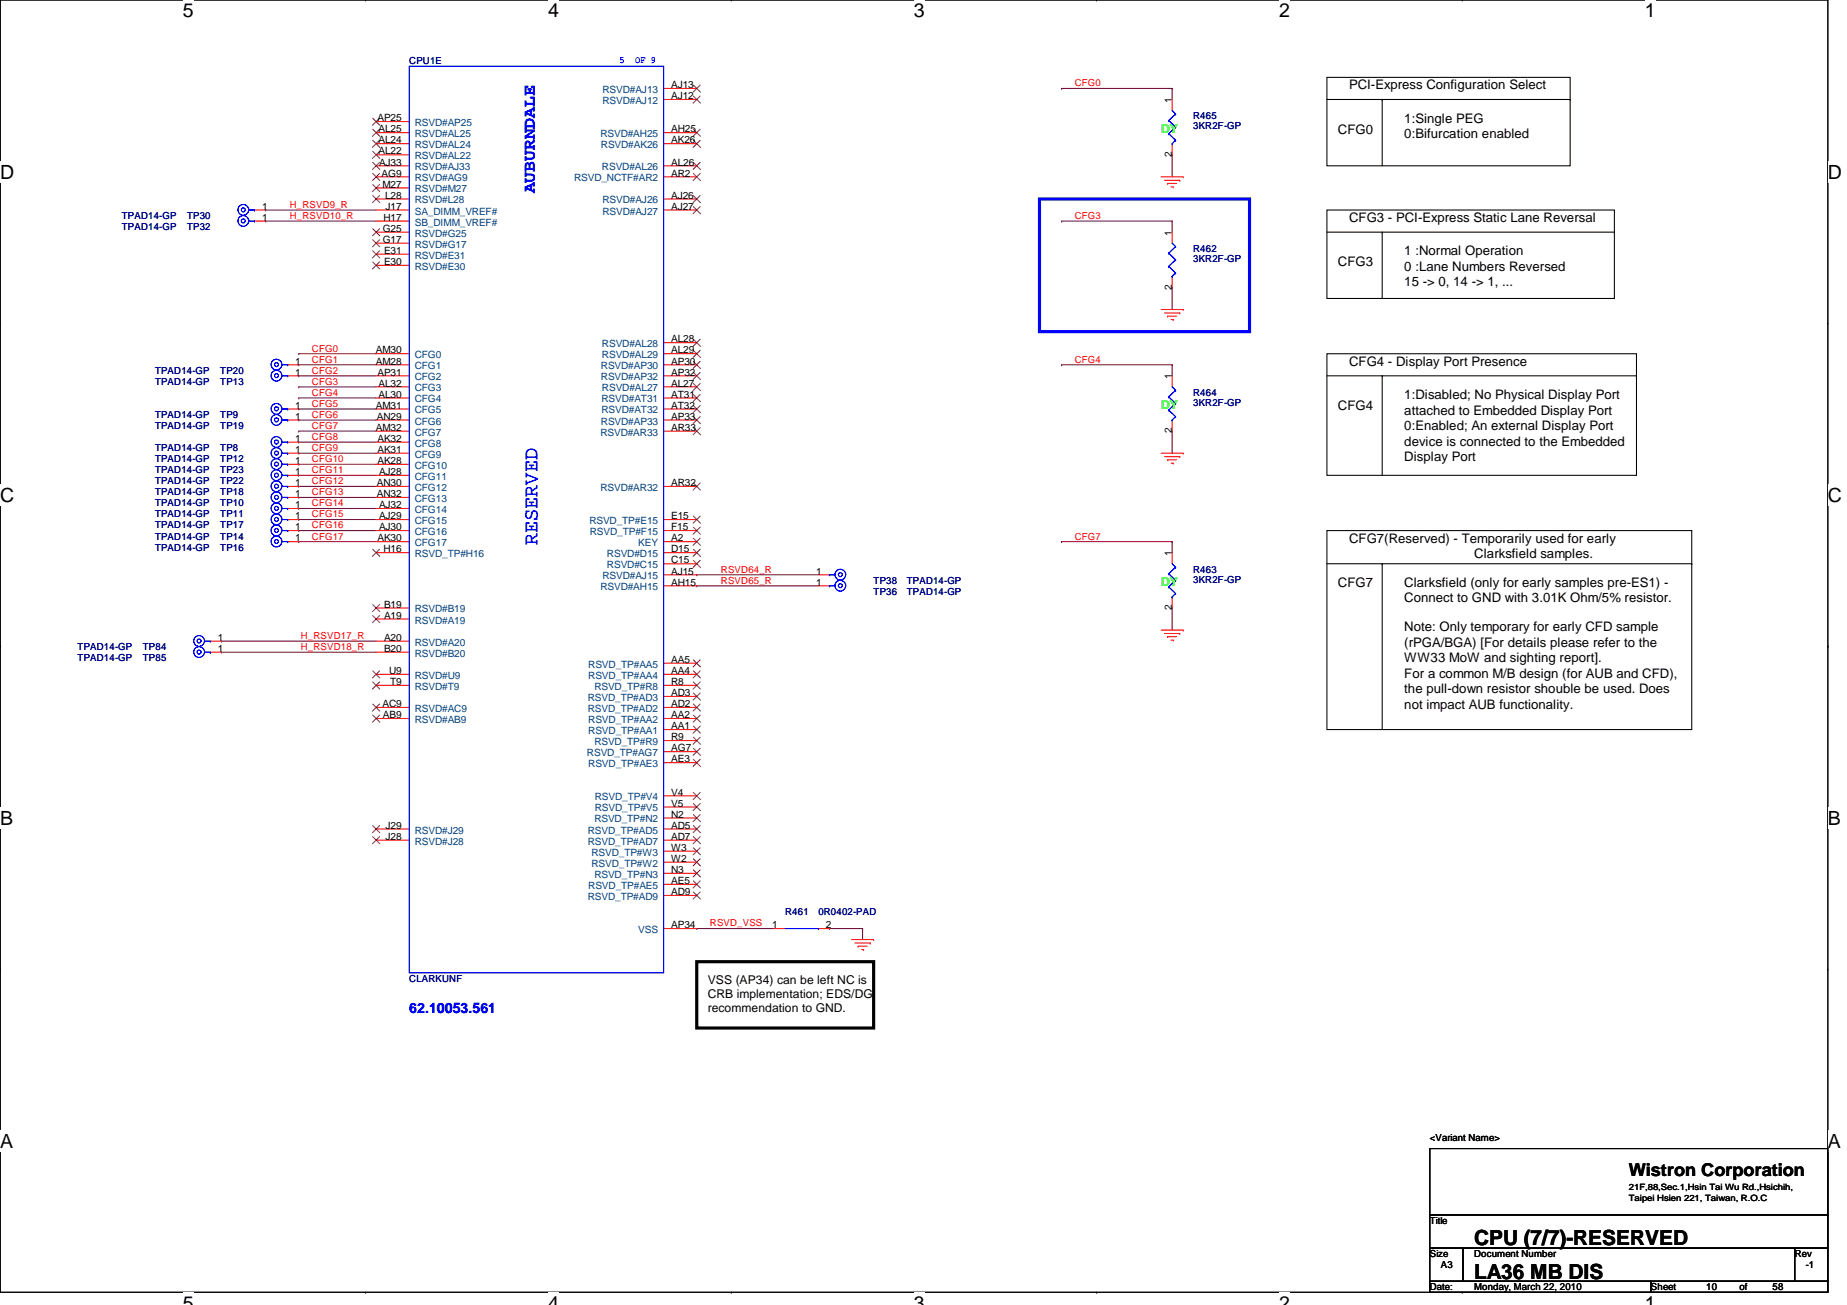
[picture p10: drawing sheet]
<svg xmlns="http://www.w3.org/2000/svg" width="297mm" height="210mm" viewBox="0 0 297 210" stroke-linecap="round" stroke-linejoin="round" font-family="sans-serif">
<path d="M0 0h294v207.9h-294z" fill="none" stroke="#000" stroke-width=".17"/>
<g fill="#fff">
<path d="M29.4 0h1.8v3.5h-1.8z"/>
<path d="M29.4 207.9h1.8v2h-1.8z"/>
</g>
<path d="M58.8 0h.1M58.8 207.9h.1" fill="none" stroke="#000" stroke-width=".17"/>
<g fill="#fff">
<path d="M88.2 0h1.7v3.5h-1.7z"/>
<path d="M88.2 207.9h1.7v2h-1.7z"/>
</g>
<path d="M117.6 0h.1M117.6 207.9h.1" fill="none" stroke="#000" stroke-width=".17"/>
<g fill="#fff">
<path d="M147 0h1.7v3.5h-1.7z"/>
<path d="M147 207.9h1.7v2h-1.7z"/>
</g>
<path d="M176.4 0h.1M176.4 207.9h.1" fill="none" stroke="#000" stroke-width=".17"/>
<g fill="#fff">
<path d="M205.7 0h1.8v3.5h-1.8z"/>
<path d="M205.7 207.9h1.8v2h-1.8z"/>
</g>
<path d="M235.2 0h.1M235.2 207.9h.1" fill="none" stroke="#000" stroke-width=".17"/>
<g fill="#fff">
<path d="M264.5 0h1.8v3.5h-1.8z"/>
<path d="M264.5 207.9h1.8v2h-1.8z"/>
<path d="M0 26h2.3v3.4h-2.3z"/>
<path d="M294 26h2.2v3.4h-2.2z"/>
<path d="M0 77.9h2.3v3.5h-2.3z"/>
<path d="M294 77.9h2.2v3.5h-2.2z"/>
</g>
<path d="M0 51.9h.1M294 51.9h.1" fill="none" stroke="#000" stroke-width=".17"/>
<g fill="#fff">
<path d="M0 129.9h2.1v3.4h-2.1z"/>
<path d="M294 129.9h2v3.4h-2z"/>
</g>
<path d="M0 103.9h.1M294 103.9h.1" fill="none" stroke="#000" stroke-width=".17"/>
<path d="M0 103.9h.1M294 103.9h.1" fill="none" stroke="#000" stroke-width=".16"/>
<g fill="#fff">
<path d="M0 181.8h2.1v3.5h-2.1z"/>
<path d="M294 181.8h2v3.5h-2z"/>
</g>
<g fill="none" stroke="#000" stroke-width=".17">
<path d="M213.4 12.4h39.1v14.3h-39.1zM213.4 16h39.1M222.3 16h.1M222.3 16v10.7M252.5 16h.1M213.4 33.8h46.2v14.2h-46.2zM213.4 37.3h46.2M222.3 37.3h.1M222.3 37.3v10.7M259.6 37.3h.1M213.4 56.9h49.8v19.6h-49.8zM213.4 60.5h49.8"/>
<path d="M222.3 60.5h.1M222.3 60.5v16M263.2 60.5h.1M213.4 85.3h58.7v32h-58.7zM213.4 90.7h58.7M222.3 90.7h.1M222.3 90.7v26.6M272.1 90.7h.1M0 155.9h.1M294 155.9h.1M230 184.7h64v10.7h-64zM230 195.4h64v5.3h-64z"/>
<path d="M230 200.7h5.3v5.4h-5.3zM230 206.1h35.5v1.8h-35.5zM235.3 200.7h53.3v5.4h-53.3zM265.5 206.1h28.5v1.8h-28.5zM288.6 200.7h5.4v5.4h-5.4z"/>
</g>
<g fill="none" stroke="#800040" stroke-width=".17">
<path d="M170.7 14.2h.1M170.7 14.2h17.8M188.5 14.2h.1M188.5 14.2v1.8M42.7 33.8h.1M42.7 35.6h.1M42.7 33.8h17.8M42.7 35.6h17.8M170.7 35.6h.1M170.7 35.6h17.8M188.5 24.9h.1M188.5 35.6h.1"/>
<path d="M188.5 24.9v3.5M188.5 35.6v1.7M48 58.7h.1M48 56.9h.1M48 58.7h12.5M48 56.9h12.5M170.7 58.7h.1M170.7 58.7h17.8M188.5 58.7h.1M188.5 46.2h.1M188.5 46.2v3.6M188.5 58.7v1.8"/>
<path d="M48 67.6h.1M48 69.3h.1M48 62.2h.1M48 72.9h.1M48 74.7h.1M48 71.1h.1M48 64h.1M48 60.5h.1M48 65.8h.1M48 78.2h.1M48 76.5h.1M48 67.6h12.5"/>
<path d="M48 69.3h12.5M48 62.2h12.5M48 72.9h12.5M48 74.7h12.5M48 71.1h12.5M48 64h12.5M48 60.5h12.5M48 65.8h12.5M48 78.2h12.5M48 76.5h12.5M188.5 69.3h.1M188.5 69.3v3.6"/>
<path d="M48 83.6h.1M48 85.3h.1M48 81.8h.1M48 87.1h.1M48 80h.1M48 83.6h12.5M48 85.3h12.5M48 81.8h12.5M48 87.1h12.5M48 80h12.5M112.1 94.2h.1M112.1 92.5h.1"/>
<path d="M112.1 94.2h19.5M112.1 92.5h19.5M170.7 87.1h.1M170.7 87.1h17.8M188.5 87.1h.1M188.5 97.8h.1M188.5 87.1v1.8M188.5 97.8v3.5M35.6 103.1h.1M35.6 104.9h.1M35.6 103.1h24.9M35.6 104.9h24.9"/>
<path d="M112.1 149.4h.1M112.1 149.4h12.4M133.4 149.4h.1M133.4 149.4h5.3M138.7 149.4h.1M138.7 149.4v1.7"/>
</g>
<g fill="none" stroke="#f00" stroke-width=".17">
<path d="M60.5 19.6h5.3M106.7 14.2h5.4M106.7 16h5.4M188.5 16v1.8M40.9 35.6h1.8M40.9 33.8h1.8M60.5 28.4h5.3M60.5 35.6h5.3M60.5 21.3h5.3M60.5 23.1h5.3M60.5 32h5.3M60.5 33.8h5.3"/>
<path d="M60.5 26.7h5.3M60.5 24.9h5.3M60.5 30.2h5.3M60.5 37.3h5.3M60.5 39.1h5.3M106.7 28.4h5.4M106.7 21.3h5.4M106.7 23.1h5.4M106.7 32h5.4M106.7 33.8h5.4M106.7 26.7h5.4M186.7 28.4h3.6"/>
<path d="M187.3 29h2.4M187.8 29.5h.1M187.8 29.5h1.4M188.3 30.1h.4M188.5 23.1v1.8M188.5 37.3v1.8M188.7 30.1h.1M189.7 29h.1M190.3 28.4h.1M46.3 58.7h1.7M60.5 58.7h5.3M60.5 56.9h5.3"/>
<path d="M60.5 40.9h5.3M60.5 42.7h5.3M106.7 58.7h5.4M106.7 56.9h5.4M106.7 55.1h5.4M186.7 49.8h3.6M187.3 50.3h2.4M187.8 50.8h.1M187.8 50.8h1.4M188.3 51.4h.4M188.5 44.4v1.8M188.7 51.4h.1"/>
<path d="M189.7 50.3h.1M190.3 49.8h.1M46.3 72.9h1.7M46.3 65.8h1.7M46.3 78.2h1.7M46.3 67.6h1.7M46.3 71.1h1.7M46.3 60.5h1.7M46.3 74.7h1.7M46.3 76.5h1.7M60.5 72.9h5.3M60.5 65.8h5.3"/>
<path d="M60.5 78.2h5.3M60.5 67.6h5.3M60.5 71.1h5.3M60.5 60.5h5.3M60.5 62.2h5.3M60.5 64h5.3M60.5 69.3h5.3M60.5 74.7h5.3M60.5 76.5h5.3M106.7 65.8h5.4M106.7 78.2h5.4M106.7 67.6h5.4"/>
<path d="M106.7 60.5h5.4M106.7 62.2h5.4M106.7 64h5.4M106.7 69.3h5.4M186.7 72.9h3.6M187.3 73.4h2.4M187.8 74h.1M187.8 74h1.4M188.3 74.5h.4M188.5 60.5v1.7M188.5 67.6v1.7M188.7 74.5h.1"/>
<path d="M189.7 73.4h.1M190.3 72.9h.1M46.3 83.6h1.7M46.3 81.8h1.7M46.3 87.1h1.7M46.3 85.3h1.7M46.3 80h1.7M60.5 83.6h5.3M60.5 81.8h5.3M60.5 87.1h5.3M60.5 85.3h5.3M60.5 80h5.3"/>
<path d="M60.5 88.9h5.3M60.5 99.6h5.3M60.5 97.8h5.3M106.7 83.6h5.4M106.7 92.5h5.4M106.7 87.1h5.4M106.7 85.3h5.4M106.7 88.9h5.4M106.7 90.7h5.4M106.7 94.2h5.4M131.6 92.5h1.8M131.6 94.2h1.8"/>
<path d="M188.5 88.9v1.8M188.5 96v1.8M33.8 103.1h1.8M33.8 104.9h1.8M60.5 103.1h5.3M60.5 104.9h5.3M60.5 110.2h5.3M60.5 108.5h5.3M60.5 115.6h5.3M60.5 113.8h5.3M106.7 110.2h5.4M106.7 108.5h5.4"/>
<path d="M106.7 115.6h5.4M106.7 113.8h5.4M106.7 106.7h5.4M106.7 117.3h5.4M106.7 119.1h5.4M106.7 112h5.4M186.7 101.3h3.6M187.3 101.9h2.4M187.8 102.4h.1M187.8 102.4h1.4M188.3 103h.4M188.7 103h.1"/>
<path d="M189.7 101.9h.1M190.3 101.3h.1M60.5 135.1h5.3M60.5 133.3h5.3M106.7 135.1h5.4M106.7 133.3h5.4M106.7 120.9h5.4M106.7 122.7h5.4M106.7 128h5.4M106.7 129.8h5.4M106.7 131.6h5.4M106.7 136.9h5.4"/>
<path d="M106.7 138.7h5.4M106.7 149.4h5.4M106.7 140.5h5.4M106.7 142.2h5.4M106.7 144h5.4M124.5 149.4h1.8M131.6 149.4h1.8M136.9 151.1h3.6M137.5 151.7h2.5M138 152.2h.1M138 152.2h1.4M138.6 152.7h.3"/>
<path d="M138.9 152.7h.1M140 151.7h.1M140.5 151.1h.1"/>
</g>
<path d="M112.1 154.7h28.4v10.7h-28.4z" fill="none" stroke="#000" stroke-width=".51"/>
<path d="M167.2 32h33.8v21.3h-33.8z" fill="none" stroke="#00f" stroke-width=".51"/>
<g fill="none" stroke="#00f" stroke-width=".17">
<path d="M65.8 10.7h40.9v145.8h-40.9zM188 19.4h.1M188 19.4l1.1 1M188.5 17.8l.6 .5M189.1 18.3h.1M189.1 18.3l-1.1 1.1M40 35.6h.9M40 33.8h.9M40.9 35.6h.1M40.9 33.8h.1M188 21.5h.1M188 21.5l1.1 1.1"/>
<path d="M188.5 23.1h.1M188.5 39.1l.6 .6M189.1 39.7h.1M189.1 20.4h.1M189.1 22.6h.1M189.1 39.7l-1.1 1M189.1 20.4l-1.1 1.1M189.1 22.6l-.6 .5M45.4 58.7h.9M46.3 58.7h.1M188 40.7h.1M188 42.8h.1"/>
<path d="M188 40.7l1.1 1.1M188 42.8l1.1 1.1M188.5 44.4h.1M189.1 41.8h.1M189.1 43.9h.1M189.1 41.8l-1.1 1M189.1 43.9l-.6 .5M45.4 65.8h.9M45.4 78.2h.9M45.4 67.6h.9M45.4 71.1h.9M45.4 72.9h.9"/>
<path d="M45.4 76.5h.9M45.4 74.7h.9M45.4 60.5h.9M46.3 65.8h.1M46.3 78.2h.1M46.3 67.6h.1M46.3 71.1h.1M46.3 72.9h.1M46.3 76.5h.1M46.3 74.7h.1M46.3 60.5h.1M188 63.8h.1"/>
<path d="M188 66h.1M188 63.8l1.1 1.1M188 66l1.1 1M188.5 67.6h.1M188.5 62.2l.6 .6M189.1 62.8h.1M189.1 64.9h.1M189.1 67h.1M189.1 62.8l-1.1 1M189.1 64.9l-1.1 1.1M189.1 67l-.6 .6M45.4 83.6h.9"/>
<path d="M45.4 81.8h.9M45.4 87.1h.9M45.4 85.3h.9M45.4 80h.9M46.3 83.6h.1M46.3 81.8h.1M46.3 87.1h.1M46.3 85.3h.1M46.3 80h.1M133.4 92.5h.1M133.4 94.2h.1M133.4 92.5h.9"/>
<path d="M133.4 94.2h.9M188 92.3h.1M188 94.4h.1M188 92.3l1.1 1M188 94.4l1.1 1.1M188.5 96h.1M188.5 90.7l.6 .5M189.1 91.2h.1M189.1 93.3h.1M189.1 95.5h.1M189.1 91.2l-1.1 1.1M189.1 93.3l-1.1 1.1"/>
<path d="M189.1 95.5l-.6 .5M32.9 103.1h.9M32.9 104.9h.9M33.8 103.1h.1M33.8 104.9h.1M126.3 149.4h5.3M131.6 149.4h.1"/>
<circle cx="39.1" cy="35.5" r=".32"/>
<circle cx="39.1" cy="33.8" r=".32"/>
<circle cx="39.1" cy="33.8" r=".87"/>
<circle cx="39.1" cy="35.5" r=".87"/>
<circle cx="44.5" cy="58.6" r=".32"/>
<circle cx="44.5" cy="58.6" r=".87"/>
<circle cx="44.5" cy="76.4" r=".32"/>
<circle cx="44.5" cy="78.2" r=".32"/>
<circle cx="44.5" cy="67.5" r=".32"/>
<circle cx="44.5" cy="80" r=".32"/>
<circle cx="44.5" cy="65.8" r=".32"/>
<circle cx="44.5" cy="60.4" r=".32"/>
<circle cx="44.5" cy="72.9" r=".32"/>
<circle cx="44.5" cy="74.6" r=".32"/>
<circle cx="44.5" cy="71.1" r=".32"/>
<circle cx="44.5" cy="76.4" r=".87"/>
<circle cx="44.5" cy="80" r=".87"/>
<circle cx="44.5" cy="78.2" r=".87"/>
<circle cx="44.5" cy="67.5" r=".87"/>
<circle cx="44.5" cy="74.6" r=".87"/>
<circle cx="44.5" cy="65.8" r=".87"/>
<circle cx="44.5" cy="72.9" r=".87"/>
<circle cx="44.5" cy="60.4" r=".87"/>
<circle cx="44.5" cy="71.1" r=".87"/>
<circle cx="44.5" cy="85.3" r=".32"/>
<circle cx="44.5" cy="87.1" r=".32"/>
<circle cx="44.5" cy="83.5" r=".32"/>
<circle cx="44.5" cy="81.8" r=".32"/>
<circle cx="44.5" cy="85.3" r=".87"/>
<circle cx="44.5" cy="87.1" r=".87"/>
<circle cx="44.5" cy="83.5" r=".87"/>
<circle cx="44.5" cy="81.8" r=".87"/>
<circle cx="135.1" cy="92.4" r=".32"/>
<circle cx="135.1" cy="94.2" r=".32"/>
<circle cx="135.1" cy="94.2" r=".87"/>
<circle cx="135.1" cy="92.4" r=".87"/>
<circle cx="32" cy="104.9" r=".32"/>
<circle cx="32" cy="103.1" r=".32"/>
<circle cx="32" cy="103.1" r=".87"/>
<circle cx="32" cy="104.9" r=".87"/>
</g>
<g fill="none" stroke="#804000" stroke-width=".16">
<path d="M59.9 19l1.2 1.2M61 19l-1.1 1.2M111.5 13.7l1.1 1.1M111.5 15.5l1.1 1.1M112.6 13.7l-1.1 1.1M112.6 15.5l-1.1 1.1M59.9 20.8l1.2 1.1M59.9 22.6l1.2 1.1M59.9 24.3l1.2 1.2M59.9 26.1l1.2 1.2M59.9 27.9l1.2 1.1M59.9 29.7l1.2 1.1"/>
<path d="M59.9 31.5l1.2 1.1M59.9 36.8l1.2 1.1M59.9 38.6l1.2 1.1M61 20.8l-1.1 1.1M61 22.6l-1.1 1.1M61 24.3l-1.1 1.2M61 26.1l-1.1 1.2M61 27.9l-1.1 1.1M61 29.7l-1.1 1.1M61 31.5l-1.1 1.1M61 36.8l-1.1 1.1M61 38.6l-1.1 1.1"/>
<path d="M111.5 20.8l1.1 1.1M111.5 22.6l1.1 1.1M111.5 31.5l1.1 1.1M111.5 33.2l1.1 1.2M111.5 26.1l1.1 1.2M111.5 27.9l1.1 1.1M112.6 20.8l-1.1 1.1M112.6 22.6l-1.1 1.1M112.6 31.5l-1.1 1.1M112.6 33.2l-1.1 1.2M112.6 26.1l-1.1 1.2M112.6 27.9l-1.1 1.1"/>
<path d="M59.9 40.3l1.2 1.2M59.9 42.1l1.2 1.2M61 40.3l-1.1 1.2M61 42.1l-1.1 1.2M111.5 54.6l1.1 1.1M111.5 56.3l1.1 1.2M111.5 58.1l1.1 1.2M111.5 59.9l1.1 1.1M112.6 54.6l-1.1 1.1M112.6 56.3l-1.1 1.2M112.6 58.1l-1.1 1.2M112.6 59.9l-1.1 1.1"/>
<path d="M111.5 61.7l1.1 1.1M111.5 63.5l1.1 1.1M111.5 65.2l1.1 1.2M111.5 67l1.1 1.2M111.5 68.8l1.1 1.1M111.5 77.7l1.1 1.1M112.6 61.7l-1.1 1.1M112.6 63.5l-1.1 1.1M112.6 65.2l-1.1 1.2M112.6 67l-1.1 1.2M112.6 68.8l-1.1 1.1M112.6 77.7l-1.1 1.1"/>
<path d="M59.9 88.3l1.2 1.2M59.9 99l1.2 1.2M59.9 97.2l1.2 1.2M61 88.3l-1.1 1.2M61 99l-1.1 1.2M61 97.2l-1.1 1.2M111.5 83l1.1 1.2M111.5 84.8l1.1 1.1M111.5 86.6l1.1 1.1M111.5 88.3l1.1 1.2M111.5 90.1l1.1 1.2M112.6 83l-1.1 1.2"/>
<path d="M112.6 84.8l-1.1 1.1M112.6 86.6l-1.1 1.1M112.6 88.3l-1.1 1.2M112.6 90.1l-1.1 1.2M59.9 109.7l1.2 1.1M59.9 107.9l1.2 1.2M59.9 115l1.2 1.2M59.9 113.2l1.2 1.2M61 113.2l-1.1 1.2M61 109.7l-1.1 1.1M61 107.9l-1.1 1.2M61 115l-1.1 1.2"/>
<path d="M111.5 106.1l1.1 1.2M111.5 107.9l1.1 1.2M111.5 109.7l1.1 1.1M111.5 115l1.1 1.2M111.5 116.8l1.1 1.1M111.5 118.6l1.1 1.1M111.5 111.5l1.1 1.1M111.5 113.2l1.1 1.2M112.6 106.1l-1.1 1.2M112.6 107.9l-1.1 1.2M112.6 109.7l-1.1 1.1M112.6 115l-1.1 1.2"/>
<path d="M112.6 116.8l-1.1 1.1M112.6 118.6l-1.1 1.1M112.6 111.5l-1.1 1.1M112.6 113.2l-1.1 1.2M59.9 134.6l1.2 1.1M59.9 132.8l1.2 1.1M61 134.6l-1.1 1.1M61 132.8l-1.1 1.1M111.5 120.4l1.1 1.1M111.5 122.1l1.1 1.2M111.5 127.5l1.1 1.1M111.5 129.2l1.1 1.2"/>
<path d="M111.5 131l1.1 1.2M111.5 136.4l1.1 1.1M111.5 138.1l1.1 1.2M111.5 139.9l1.1 1.2M111.5 132.8l1.1 1.1M111.5 134.6l1.1 1.1M112.6 120.4l-1.1 1.1M112.6 122.1l-1.1 1.2M112.6 127.5l-1.1 1.1M112.6 129.2l-1.1 1.2M112.6 131l-1.1 1.2M112.6 136.4l-1.1 1.1"/>
<path d="M112.6 138.1l-1.1 1.2M112.6 139.9l-1.1 1.2M112.6 132.8l-1.1 1.1M112.6 134.6l-1.1 1.1M111.5 141.7l1.1 1.1M111.5 143.5l1.1 1.1M112.6 141.7l-1.1 1.1M112.6 143.5l-1.1 1.1"/>
</g>
<text font-size="3.3" fill="#00f" x="86.4" y="87.7" transform="rotate(-90 86.4 87.7)">RESERVED</text>
<g font-size="3.3">
<text x="237.1" y="200.3">CPU (7/7)-RESERVED</text>
<text x="237.1" y="205.7">LA36 MB DIS</text>
</g>
<g font-size="3.1">
<text x="29.4" y="2.8">5</text>
<text x="88.2" y="2.8">4</text>
<text x="147" y="2.8">3</text>
<text x="205.7" y="2.8">2</text>
<text x="264.5" y="2.8">1</text>
<text x="0" y="28.7">D</text>
<text x="294" y="28.7">D</text>
<text x="0" y="80.7">C</text>
<text x="294" y="80.7">C</text>
<text x="0" y="132.7">B</text>
<text x="294" y="132.7">B</text>
<text x="0" y="184.6">A</text>
<text x="294" y="184.6">A</text>
<text x="29.4" y="210.7">5</text>
<text x="88.2" y="210.7">4</text>
<text x="147" y="210.7">3</text>
<text x="205.7" y="210.7">2</text>
<text x="264.5" y="210.7">1</text>
</g>
<text font-size="2.8" fill="#00f" x="86" y="31.1" transform="rotate(-90 86 31.1)">AUBURNDALE</text>
<text font-size="2.8" x="262" y="189.1">Wistron Corporation</text>
<text font-size="2.3" fill="#00f" x="65.8" y="162.9">62.10053.561</text>
<g font-size="2.1">
<text x="217" y="14.4">PCI-Express Configuration Select</text>
<text x="215.2" y="21.5">CFG0</text>
<text x="225.8" y="19.7">1:Single PEG</text>
<text x="225.8" y="22.2">0:Bifurcation enabled</text>
<text x="217" y="35.7">CFG3 - PCI-Express Static Lane Reversal</text>
<text x="225.8" y="41.1">1 :Normal Operation</text>
<text x="215.2" y="42.8">CFG3</text>
<text x="225.8" y="43.6">0 :Lane Numbers Reversed</text>
<text x="225.8" y="46.1">15 -&gt; 0, 14 -&gt; 1, ...</text>
<text x="217" y="58.8">CFG4 - Display Port Presence</text>
<text x="215.2" y="66">CFG4</text>
<text x="225.8" y="64.2">1:Disabled; No Physical Display Port</text>
<text x="225.8" y="66.7">attached to Embedded Display Port</text>
<text x="225.8" y="69.2">0:Enabled; An external Display Port</text>
<text x="225.8" y="71.7">device is connected to the Embedded</text>
<text x="225.8" y="74.2">Display Port</text>
<text x="217" y="87.3">CFG7(Reserved) - Temporarily used for early</text>
<text x="237.1" y="89.8">Clarksfield samples.</text>
<text x="215.2" y="94.4">CFG7</text>
<text x="225.8" y="94.4">Clarksfield (only for early samples pre-ES1) -</text>
<text x="225.8" y="96.9">Connect to GND with 3.01K Ohm/5% resistor.</text>
<text x="225.8" y="101.5">Note: Only temporary for early CFD sample</text>
<text x="225.8" y="104">(rPGA/BGA) [For details please refer to the</text>
<text x="225.8" y="106.5">WW33 MoW and sighting report].</text>
<text x="225.8" y="109">For a common M/B design (for AUB and CFD),</text>
<text x="225.8" y="111.5">the pull-down resistor shouble be used. Does</text>
<text x="225.8" y="114">not impact AUB functionality.</text>
</g>
<g font-size="1.9" fill="#0f0">
<text x="186.7" y="21.4">DY</text>
<text x="186.7" y="65.8">DY</text>
<text x="186.7" y="94.3">DY</text>
</g>
<g font-size="1.9">
<text x="113.8" y="158.2">VSS (AP34) can be left NC is</text>
<text x="113.8" y="160.5">CRB implementation; EDS/DG</text>
<text x="113.8" y="162.8">recommendation to GND.</text>
</g>
<g font-size="1.6" fill="#000080">
<text x="65.8" y="10.3">CPU1E</text>
<text x="191.9" y="19.2">R465</text>
<text x="191.9" y="20.8">3KR2F-GP</text>
<text x="19.6" y="35.2">TPAD14-GP</text>
<text x="30.1" y="35.2">TP30</text>
<text x="19.6" y="37">TPAD14-GP</text>
<text x="30.1" y="37">TP32</text>
<text x="191.9" y="40.6">R462</text>
<text x="191.9" y="42.2">3KR2F-GP</text>
<text x="24.9" y="60.1">TPAD14-GP</text>
<text x="24.9" y="61.9">TPAD14-GP</text>
<text x="35.4" y="60.1">TP20</text>
<text x="35.4" y="61.9">TP13</text>
<text x="191.9" y="63.7">R464</text>
<text x="191.9" y="65.3">3KR2F-GP</text>
<text x="24.9" y="67.2">TPAD14-GP</text>
<text x="24.9" y="69">TPAD14-GP</text>
<text x="35.4" y="67.2">TP9</text>
<text x="35.4" y="69">TP19</text>
<text x="24.9" y="72.6">TPAD14-GP</text>
<text x="24.9" y="74.3">TPAD14-GP</text>
<text x="24.9" y="77.9">TPAD14-GP</text>
<text x="24.9" y="76.1">TPAD14-GP</text>
<text x="35.4" y="72.6">TP8</text>
<text x="35.4" y="74.3">TP12</text>
<text x="35.4" y="77.9">TP22</text>
<text x="35.4" y="76.1">TP23</text>
<text x="24.9" y="79.7">TPAD14-GP</text>
<text x="24.9" y="83.2">TPAD14-GP</text>
<text x="24.9" y="81.4">TPAD14-GP</text>
<text x="35.4" y="79.7">TP18</text>
<text x="35.4" y="83.2">TP11</text>
<text x="35.4" y="81.4">TP10</text>
<text x="24.9" y="85">TPAD14-GP</text>
<text x="24.9" y="88.6">TPAD14-GP</text>
<text x="24.9" y="86.8">TPAD14-GP</text>
<text x="35.4" y="85">TP17</text>
<text x="35.4" y="88.6">TP16</text>
<text x="35.4" y="86.8">TP14</text>
<text x="140.5" y="93.9">TP38</text>
<text x="140.5" y="95.7">TP36</text>
<text x="145.8" y="93.9">TPAD14-GP</text>
<text x="145.8" y="95.7">TPAD14-GP</text>
<text x="191.9" y="92.1">R463</text>
<text x="191.9" y="93.7">3KR2F-GP</text>
<text x="12.5" y="104.6">TPAD14-GP</text>
<text x="12.5" y="106.3">TPAD14-GP</text>
<text x="23" y="104.6">TP84</text>
<text x="23" y="106.3">TP85</text>
<text x="126.3" y="147.2">R461</text>
<text x="131.6" y="147.2">0R0402-PAD</text>
<text x="65.8" y="157.9">CLARKUNF</text>
</g>
<g font-size="1.6" fill="#00f">
<text x="99.6" y="10.1">5</text>
<text x="102.1" y="10.1">OF 9</text>
</g>
<g font-size="1.6" fill="#004080">
<text x="96.9" y="14.9">RSVD#AJ13</text>
<text x="96.9" y="16.7">RSVD#AJ12</text>
<text x="66.7" y="20.3">RSVD#AP25</text>
<text x="66.7" y="22.1">RSVD#AL25</text>
<text x="66.7" y="23.8">RSVD#AL24</text>
<text x="96.6" y="22.1">RSVD#AH25</text>
<text x="96.6" y="23.8">RSVD#AK26</text>
<text x="66.7" y="25.6">RSVD#AL22</text>
<text x="66.7" y="27.4">RSVD#AJ33</text>
<text x="66.7" y="29.2">RSVD#AG9</text>
<text x="92.3" y="29.2">RSVD_NCTF#AR2</text>
<text x="96.8" y="27.4">RSVD#AL26</text>
<text x="66.7" y="30.9">RSVD#M27</text>
<text x="66.7" y="32.7">RSVD#L28</text>
<text x="66.7" y="34.5">SA_DIMM_VREF#</text>
<text x="96.9" y="32.7">RSVD#AJ26</text>
<text x="96.9" y="34.5">RSVD#AJ27</text>
<text x="66.7" y="36.3">SB_DIMM_VREF#</text>
<text x="66.7" y="38.1">RSVD#G25</text>
<text x="66.7" y="39.8">RSVD#G17</text>
<text x="66.7" y="41.6">RSVD#E31</text>
<text x="66.7" y="43.4">RSVD#E30</text>
<text x="66.7" y="57.6">CFG0</text>
<text x="66.7" y="59.4">CFG1</text>
<text x="96.6" y="59.4">RSVD#AP30</text>
<text x="96.8" y="55.8">RSVD#AL28</text>
<text x="96.8" y="57.6">RSVD#AL29</text>
<text x="66.7" y="61.2">CFG2</text>
<text x="66.7" y="62.9">CFG3</text>
<text x="66.7" y="64.7">CFG4</text>
<text x="96.6" y="61.2">RSVD#AP32</text>
<text x="96.7" y="64.7">RSVD#AT31</text>
<text x="96.8" y="62.9">RSVD#AL27</text>
<text x="66.7" y="66.5">CFG5</text>
<text x="66.7" y="68.3">CFG6</text>
<text x="66.7" y="70.1">CFG7</text>
<text x="66.7" y="71.8">CFG8</text>
<text x="96.6" y="70.1">RSVD#AR33</text>
<text x="96.6" y="68.3">RSVD#AP33</text>
<text x="96.7" y="66.5">RSVD#AT32</text>
<text x="66.7" y="73.6">CFG9</text>
<text x="66.7" y="75.4">CFG10</text>
<text x="66.7" y="77.2">CFG11</text>
<text x="66.7" y="79">CFG12</text>
<text x="66.7" y="80.7">CFG13</text>
<text x="66.7" y="82.5">CFG14</text>
<text x="96.6" y="79">RSVD#AR32</text>
<text x="66.7" y="84.3">CFG15</text>
<text x="66.7" y="86.1">CFG16</text>
<text x="66.7" y="87.8">CFG17</text>
<text x="66.7" y="89.6">RSVD_TP#H16</text>
<text x="94.8" y="84.3">RSVD_TP#E15</text>
<text x="94.9" y="86.1">RSVD_TP#F15</text>
<text x="97.6" y="89.6">RSVD#D15</text>
<text x="102.7" y="87.8">KEY</text>
<text x="96.6" y="95">RSVD#AH15</text>
<text x="96.9" y="93.2">RSVD#AJ15</text>
<text x="97.6" y="91.4">RSVD#C15</text>
<text x="66.7" y="100.3">RSVD#A19</text>
<text x="66.7" y="98.5">RSVD#B19</text>
<text x="66.7" y="103.8">RSVD#A20</text>
<text x="66.7" y="105.6">RSVD#B20</text>
<text x="94.6" y="107.4">RSVD_TP#AA5</text>
<text x="66.7" y="111">RSVD#T9</text>
<text x="66.7" y="109.2">RSVD#U9</text>
<text x="94.5" y="112.7">RSVD_TP#AD3</text>
<text x="94.6" y="109.2">RSVD_TP#AA4</text>
<text x="95.6" y="111">RSVD_TP#R8</text>
<text x="66.7" y="116.3">RSVD#AB9</text>
<text x="66.7" y="114.5">RSVD#AC9</text>
<text x="94.5" y="114.5">RSVD_TP#AD2</text>
<text x="94.6" y="116.3">RSVD_TP#AA2</text>
<text x="94.6" y="118.1">RSVD_TP#AA1</text>
<text x="95.6" y="119.8">RSVD_TP#R9</text>
<text x="94.4" y="121.6">RSVD_TP#AG7</text>
<text x="94.6" y="123.4">RSVD_TP#AE3</text>
<text x="95.7" y="128.7">RSVD_TP#V4</text>
<text x="95.7" y="130.5">RSVD_TP#V5</text>
<text x="66.7" y="135.8">RSVD#J28</text>
<text x="66.7" y="134.1">RSVD#J29</text>
<text x="94.5" y="134.1">RSVD_TP#AD5</text>
<text x="94.5" y="135.8">RSVD_TP#AD7</text>
<text x="95.1" y="137.6">RSVD_TP#W3</text>
<text x="95.6" y="132.3">RSVD_TP#N2</text>
<text x="94.6" y="143">RSVD_TP#AE5</text>
<text x="95.1" y="139.4">RSVD_TP#W2</text>
<text x="95.6" y="141.2">RSVD_TP#N3</text>
<text x="94.5" y="144.7">RSVD_TP#AD9</text>
<text x="102.7" y="150.1">VSS</text>
</g>
<g font-size="1.6">
<text x="107.9" y="14.2">AJ13</text>
<text x="107.9" y="16">AJ12</text>
<text x="188.5" y="16.6" transform="rotate(-90 188.5 16.6)">1</text>
<text x="60.7" y="19.5">AP25</text>
<text x="60.9" y="21.3">AL25</text>
<text x="60.9" y="23.1">AL24</text>
<text x="107.9" y="21.3">AH25</text>
<text x="107.9" y="23.1">AK26</text>
<text x="60.9" y="24.8">AL22</text>
<text x="61" y="26.6">AJ33</text>
<text x="61.4" y="28.4">AG9</text>
<text x="107.9" y="26.6">AL26</text>
<text x="107.9" y="28.4">AR2</text>
<text x="188.5" y="25.2" transform="rotate(-90 188.5 25.2)">2</text>
<text x="42.2" y="35.5">1</text>
<text x="42.2" y="33.7">1</text>
<text x="61.5" y="30.2">M27</text>
<text x="61.7" y="35.5">H17</text>
<text x="61.9" y="32">L28</text>
<text x="62" y="33.7">J17</text>
<text x="107.9" y="32">AJ26</text>
<text x="107.9" y="33.7">AJ27</text>
<text x="61.5" y="37.3">G25</text>
<text x="61.5" y="39.1">G17</text>
<text x="61.8" y="40.9">E31</text>
<text x="188.5" y="37.9" transform="rotate(-90 188.5 37.9)">1</text>
<text x="61.8" y="42.6">E30</text>
<text x="188.5" y="46.6" transform="rotate(-90 188.5 46.6)">2</text>
<text x="47.5" y="58.6">1</text>
<text x="60.4" y="56.9">AM30</text>
<text x="60.4" y="58.6">AM28</text>
<text x="107.9" y="55.1">AL28</text>
<text x="107.9" y="56.9">AL29</text>
<text x="107.9" y="58.6">AP30</text>
<text x="47.5" y="65.7">1</text>
<text x="47.5" y="60.4">1</text>
<text x="60.4" y="65.7">AM31</text>
<text x="60.7" y="60.4">AP31</text>
<text x="60.9" y="62.2">AL32</text>
<text x="60.9" y="64">AL30</text>
<text x="107.9" y="60.4">AP32</text>
<text x="107.9" y="62.2">AL27</text>
<text x="107.9" y="64">AT31</text>
<text x="107.9" y="65.7">AT32</text>
<text x="188.5" y="61" transform="rotate(-90 188.5 61)">1</text>
<text x="47.5" y="67.5">1</text>
<text x="47.5" y="71.1">1</text>
<text x="60.4" y="69.3">AM32</text>
<text x="60.6" y="67.5">AN29</text>
<text x="60.7" y="71.1">AK32</text>
<text x="107.9" y="67.5">AP33</text>
<text x="107.9" y="69.3">AR33</text>
<text x="188.5" y="69.7" transform="rotate(-90 188.5 69.7)">2</text>
<text x="47.5" y="72.9">1</text>
<text x="47.5" y="76.4">1</text>
<text x="47.5" y="74.6">1</text>
<text x="60.7" y="72.9">AK31</text>
<text x="60.7" y="74.6">AK28</text>
<text x="61" y="76.4">AJ28</text>
<text x="47.5" y="78.2">1</text>
<text x="47.5" y="83.5">1</text>
<text x="47.5" y="81.7">1</text>
<text x="47.5" y="80">1</text>
<text x="60.6" y="78.2">AN30</text>
<text x="60.6" y="80">AN32</text>
<text x="61" y="81.7">AJ32</text>
<text x="61" y="83.5">AJ29</text>
<text x="107.9" y="78.2">AR32</text>
<text x="107.9" y="83.5">E15</text>
<text x="47.5" y="87.1">1</text>
<text x="47.5" y="85.3">1</text>
<text x="60.7" y="87.1">AK30</text>
<text x="61" y="85.3">AJ30</text>
<text x="61.7" y="88.9">H16</text>
<text x="107.9" y="85.3">F15</text>
<text x="107.9" y="87.1">A2</text>
<text x="107.9" y="88.9">D15</text>
<text x="188.5" y="89.5" transform="rotate(-90 188.5 89.5)">1</text>
<text x="107.9" y="90.6">C15</text>
<text x="107.9" y="92.4">AJ15</text>
<text x="107.9" y="94.2">AH15</text>
<text x="131.3" y="92.4">1</text>
<text x="131.3" y="94.2">1</text>
<text x="61.8" y="99.5">A19</text>
<text x="61.8" y="97.7">B19</text>
<text x="188.5" y="98.1" transform="rotate(-90 188.5 98.1)">2</text>
<text x="35" y="103.1">1</text>
<text x="35" y="104.9">1</text>
<text x="61.8" y="103.1">A20</text>
<text x="61.8" y="104.9">B20</text>
<text x="107.9" y="106.6">AA5</text>
<text x="61.5" y="113.7">AC9</text>
<text x="62.6" y="108.4">U9</text>
<text x="62.7" y="110.2">T9</text>
<text x="107.9" y="108.4">AA4</text>
<text x="107.9" y="110.2">R8</text>
<text x="107.9" y="112">AD3</text>
<text x="107.9" y="113.7">AD2</text>
<text x="61.6" y="115.5">AB9</text>
<text x="107.9" y="115.5">AA2</text>
<text x="107.9" y="117.3">AA1</text>
<text x="107.9" y="119.1">R9</text>
<text x="107.9" y="120.9">AG7</text>
<text x="107.9" y="122.6">AE3</text>
<text x="107.9" y="128">V4</text>
<text x="107.9" y="129.8">V5</text>
<text x="107.9" y="131.5">N2</text>
<text x="62" y="135.1">J28</text>
<text x="62" y="133.3">J29</text>
<text x="107.9" y="136.9">W3</text>
<text x="107.9" y="133.3">AD5</text>
<text x="107.9" y="135.1">AD7</text>
<text x="107.9" y="138.6">W2</text>
<text x="107.9" y="140.4">N3</text>
<text x="107.9" y="142.2">AE5</text>
<text x="107.9" y="144">AD9</text>
<text x="107.9" y="149.3">AP34</text>
<text x="124.2" y="149.3">1</text>
<text x="132.8" y="149.3">2</text>
<text x="230" y="183.5">&lt;Variant Name&gt;</text>
<text x="230" y="196.8">Title</text>
<text x="230" y="202.2">Size</text>
<text x="231.7" y="204">A3</text>
<text x="237.1" y="202.2">Document Number</text>
<text x="288.6" y="202.2">Rev</text>
<text x="290.4" y="204">-1</text>
<text x="230" y="207.5">Date:</text>
<text x="237.1" y="207.5">Monday, March 22, 2010</text>
<text x="265.5" y="207.5">Sheet</text>
<text x="274.4" y="207.5">10</text>
<text x="279.7" y="207.5">of</text>
<text x="285.1" y="207.5">58</text>
</g>
<g font-size="1.6" fill="#f00">
<text x="172.8" y="13.9">CFG0</text>
<text x="46.6" y="33.4">H_RSVD9_R</text>
<text x="46.6" y="35.2">H_RSVD10_R</text>
<text x="172.8" y="35.2">CFG3</text>
<text x="50.2" y="58.3">CFG1</text>
<text x="50.2" y="56.6">CFG0</text>
<text x="172.8" y="58.3">CFG4</text>
<text x="50.2" y="61.9">CFG3</text>
<text x="50.2" y="63.7">CFG4</text>
<text x="50.2" y="60.1">CFG2</text>
<text x="50.2" y="65.4">CFG5</text>
<text x="50.2" y="67.2">CFG6</text>
<text x="50.2" y="69">CFG7</text>
<text x="50.2" y="70.8">CFG8</text>
<text x="50.2" y="72.6">CFG9</text>
<text x="50.2" y="74.3">CFG10</text>
<text x="50.2" y="77.9">CFG12</text>
<text x="50.2" y="76.1">CFG11</text>
<text x="50.2" y="83.2">CFG15</text>
<text x="50.2" y="81.4">CFG14</text>
<text x="50.2" y="79.7">CFG13</text>
<text x="50.2" y="85">CFG16</text>
<text x="50.2" y="86.8">CFG17</text>
<text x="172.8" y="86.8">CFG7</text>
<text x="115.9" y="93.9">RSVD65_R</text>
<text x="115.9" y="92.1">RSVD64_R</text>
<text x="48.4" y="102.8">H_RSVD17_R</text>
<text x="48.4" y="104.6">H_RSVD18_R</text>
<text x="114.2" y="149">RSVD_VSS</text>
</g>
<g font-size="1.4">
<text x="262" y="191.4">21F,88,Sec.1,Hsin Tai Wu Rd.,Hsichih,</text>
<text x="262" y="193.2">Taipei Hsien 221, Taiwan, R.O.C</text>
</g>
</svg>
